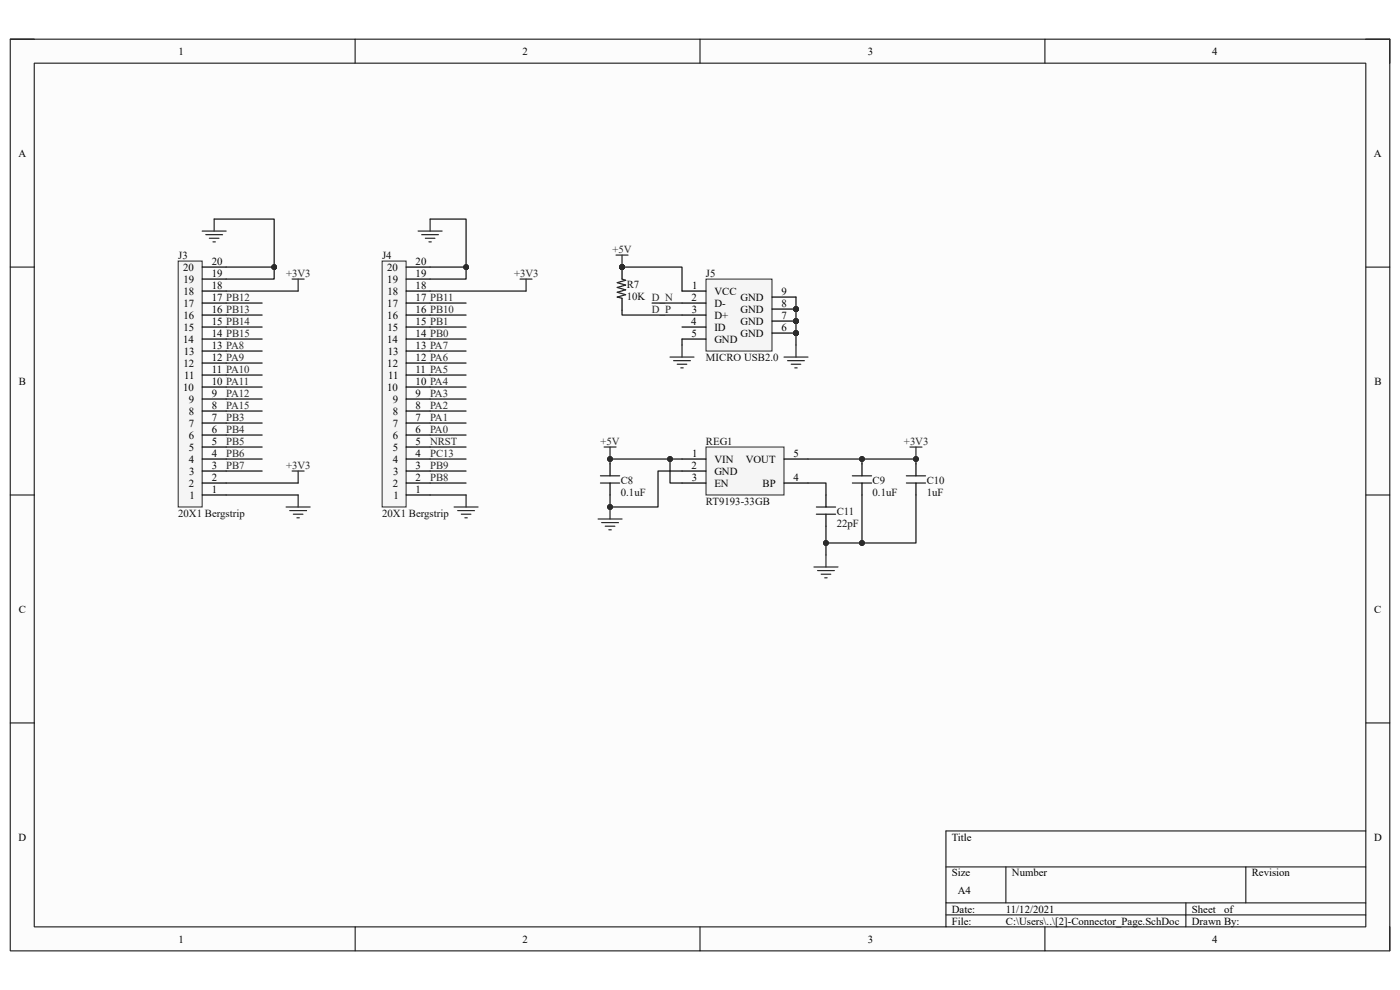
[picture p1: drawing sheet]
<svg xmlns="http://www.w3.org/2000/svg" width="297mm" height="210mm" viewBox="0 0 297 210" stroke-linecap="round" stroke-linejoin="round" font-family="sans-serif">
<path d="M2.2 8.3h292.7v193.4h-292.7z" fill-rule="evenodd" fill="#fcfcfc"/>
<path d="M2.2 8.3h292.7v193.4h-292.7z" fill="none" stroke="#000" stroke-width=".21"/>
<path d="M7.3 13.4h282.5v183.2h-282.5z" fill-rule="evenodd" fill="#fcfcfc"/>
<g fill="none" stroke="#000" stroke-width=".21">
<path d="M2.2 8.3h5.1M7.3 13.4h282.5v183.2h-282.5zM75.3 8.3v5.1M148.5 8.3v5.1M221.7 8.3v5.1M289.8 8.3h5.1v5.1M2.2 56.7h5.1M289.8 56.7h5.1M2.2 105h5.1M289.8 105h5.1M2.2 153.4h5.1M289.8 153.4h5.1"/>
<path d="M289.8 176.3h-89.1v20.3M75.3 196.6v5.1M148.5 196.6v5.1M200.7 183.9h89.1M200.7 191.5h89.1M200.7 194.1h89.1M213.4 183.9v7.6M221.7 196.6v5.1M251.6 191.5v5.1M264.3 183.9v7.6M294.9 196.6v5.1"/>
</g>
<path d="M37.8 55.4h5.1v52.2h-5.1z" fill-rule="evenodd" fill="#f5f5f5"/>
<path d="M37.8 55.4h5.1v52.2h-5.1z" fill="none" stroke="#262626" stroke-width=".21"/>
<g fill="none" stroke="#000" stroke-width=".25">
<path d="M42.9 59.2h5.1M42.9 56.7h5.1M42.9 79.6h5.1M42.9 77h5.1M42.9 74.5h5.1M42.9 71.9h5.1M42.9 69.4h5.1M42.9 66.8h5.1M42.9 64.3h5.1M42.9 61.7h5.1M42.9 99.9h5.1M42.9 97.4h5.1"/>
<path d="M42.9 94.8h5.1M42.9 92.3h5.1M42.9 89.7h5.1M42.9 87.2h5.1M42.9 84.6h5.1M42.9 82.1h5.1M42.9 105h5.1M42.9 102.5h5.1"/>
</g>
<path d="M81.1 55.4h5.1v52.2h-5.1z" fill-rule="evenodd" fill="#f5f5f5"/>
<path d="M81.1 55.4h5.1v52.2h-5.1z" fill="none" stroke="#262626" stroke-width=".21"/>
<g fill="none" stroke="#000" stroke-width=".25">
<path d="M86.2 59.2h5M86.2 56.7h5M86.2 79.6h5M86.2 77h5M86.2 74.5h5M86.2 71.9h5M86.2 69.4h5M86.2 66.8h5M86.2 64.3h5M86.2 61.7h5M86.2 99.9h5M86.2 97.4h5"/>
<path d="M86.2 94.8h5M86.2 92.3h5M86.2 89.7h5M86.2 87.2h5M86.2 84.7h5M86.2 82.1h5M86.2 105h5M86.2 102.5h5"/>
</g>
<g fill="none" stroke="#262626" stroke-width=".25">
<path d="M42.9 49h5.1M43.7 49.8h3.5M44.4 50.5h2.1M45.2 51.3h.5M45.4 46.5v2.5M62 59.2h2.5M63.2 59.2v2.5M88.7 49h5.1M89.5 49.8h3.5M90.2 50.5h2.1M91 51.3h.5M91.2 46.5v2.5"/>
<path d="M110.3 59.2h2.6M111.6 59.2v2.5M62 99.9h2.5M63.3 99.9v2.6M60.7 107.6h5.1M61.5 108.3h3.5M62.2 109.1h2.1M63 109.8h.5M63.3 105v2.6M96.3 107.6h5.1M97.1 108.3h3.6M97.9 109.1h2"/>
<path d="M98.6 109.8h.5M98.9 105v2.6"/>
</g>
<circle cx="168.9" cy="70.7" r=".51" fill="#0e0e0e"/>
<circle cx="168.9" cy="70.7" r=".51" fill="none" stroke="#0e0e0e" stroke-width=".21"/>
<circle cx="168.9" cy="68.1" r=".51" fill="#0e0e0e"/>
<circle cx="168.9" cy="68.1" r=".51" fill="none" stroke="#0e0e0e" stroke-width=".21"/>
<circle cx="168.9" cy="65.6" r=".51" fill="#0e0e0e"/>
<circle cx="168.9" cy="65.6" r=".51" fill="none" stroke="#0e0e0e" stroke-width=".21"/>
<path d="M149.8 59.2h14v15.3h-14z" fill-rule="evenodd" fill="#f5f5f5"/>
<path d="M149.8 59.2h14v15.3h-14z" fill="none" stroke="#262626" stroke-width=".21"/>
<path d="M144.7 61.7h5.1M144.7 64.3h5.1M144.7 66.8h5.1M144.7 69.4h5.1M144.7 71.9h5.1M163.8 70.7h5.1" fill="none" stroke="#000" stroke-width=".25"/>
<circle cx="168.9" cy="70.7" r=".51" fill="#0e0e0e"/>
<circle cx="168.9" cy="70.7" r=".51" fill="none" stroke="#0e0e0e" stroke-width=".21"/>
<path d="M163.8 68.1h5.1" fill="none" stroke="#000" stroke-width=".25"/>
<circle cx="168.9" cy="68.1" r=".51" fill="#0e0e0e"/>
<circle cx="168.9" cy="68.1" r=".51" fill="none" stroke="#0e0e0e" stroke-width=".21"/>
<path d="M163.8 65.6h5.1" fill="none" stroke="#000" stroke-width=".25"/>
<circle cx="168.9" cy="65.6" r=".51" fill="#0e0e0e"/>
<circle cx="168.9" cy="65.6" r=".51" fill="none" stroke="#0e0e0e" stroke-width=".21"/>
<path d="M163.8 63h5.1" fill="none" stroke="#000" stroke-width=".25"/>
<path d="M130.7 54.1h2.5M132 54.1v2.6" fill="none" stroke="#262626" stroke-width=".25"/>
<circle cx="132" cy="56.7" r=".51" fill="#0e0e0e"/>
<circle cx="132" cy="56.7" r=".51" fill="none" stroke="#0e0e0e" stroke-width=".21"/>
<path d="M142.1 75.7h5.1M142.9 76.5h3.6M143.7 77.3h2M144.4 78h.5M144.7 73.2v2.5M166.3 75.7h5.1M167.1 76.5h3.6M167.9 77.3h2M168.6 78h.5M168.9 73.2v2.5" fill="none" stroke="#262626" stroke-width=".25"/>
<path d="M149.8 94.8h16.5v10.2h-16.5z" fill-rule="evenodd" fill="#f5f5f5"/>
<path d="M149.8 94.8h16.5v10.2h-16.5z" fill="none" stroke="#262626" stroke-width=".21"/>
<path d="M129.4 98.4v2.5M144.7 97.4h5.1M144.7 99.9h5.1M166.3 97.4h5.1M129.4 102.5v2.5M144.7 102.5h5.1M166.3 102.5h5.1" fill="none" stroke="#000" stroke-width=".25"/>
<path d="M127.4 102.5h4.1M127.4 100.9h4.1" fill="none" stroke="#1c1c1c" stroke-width=".25"/>
<path d="M128.1 94.8h2.6M129.4 94.8v2.6" fill="none" stroke="#262626" stroke-width=".25"/>
<circle cx="129.4" cy="97.4" r=".51" fill="#0e0e0e"/>
<circle cx="129.4" cy="97.4" r=".51" fill="none" stroke="#0e0e0e" stroke-width=".21"/>
<path d="M126.9 110.1h5.1M127.6 110.9h3.6M128.4 111.6h2M129.2 112.4h.5M129.4 107.6v2.5" fill="none" stroke="#262626" stroke-width=".25"/>
<circle cx="129.4" cy="107.6" r=".51" fill="#0e0e0e"/>
<circle cx="129.4" cy="107.6" r=".51" fill="none" stroke="#0e0e0e" stroke-width=".21"/>
<path d="M173.2 109.1h4.1M173.2 107.6h4.1M180.8 102.5h4.1M180.8 100.9h4.1M192.3 102.5h4.1M192.3 100.9h4.1" fill="none" stroke="#1c1c1c" stroke-width=".25"/>
<path d="M182.9 98.4v2.5M194.3 98.4v2.5M175.2 105v2.6M175.2 109.1v2.5M182.9 102.5v2.5M194.3 102.5v2.5" fill="none" stroke="#000" stroke-width=".25"/>
<path d="M193.1 94.8h2.5M194.3 94.8v2.6M175.2 117.7v2.6M172.7 120.3h5.1M173.5 121h3.5M174.2 121.8h2.1M175 122.6h.5" fill="none" stroke="#262626" stroke-width=".25"/>
<circle cx="194.3" cy="97.4" r=".51" fill="#0e0e0e"/>
<circle cx="194.3" cy="97.4" r=".51" fill="none" stroke="#0e0e0e" stroke-width=".21"/>
<circle cx="132" cy="56.7" r=".51" fill="#0e0e0e"/>
<circle cx="132" cy="56.7" r=".51" fill="none" stroke="#0e0e0e" stroke-width=".21"/>
<path d="M132 56.7v2.5M132 63.3v2.5" fill="none" stroke="#000" stroke-width=".25"/>
<circle cx="132" cy="56.7" r=".51" fill="#0e0e0e"/>
<circle cx="132" cy="56.7" r=".51" fill="none" stroke="#0e0e0e" stroke-width=".21"/>
<path d="M132 59.2l.7 .3-1.8 .5 1.8 .5-1.8 .5 1.8 .5-1.8 .5 1.8 .5-1.8 .5 1.1 .3" fill="none" stroke="#1c1c1c" stroke-width=".25"/>
<g fill="none" stroke="#0e0e0e" stroke-width=".25">
<path d="M45.4 46.5h12.8v12.7h-10.2M48 64.3h7.6M48 66.8h7.6M48 69.4h7.6M48 71.9h7.6M48 74.5h7.6M48 77h7.6M48 79.6h7.6M48 61.7h15.2M91.2 64.3h7.7M91.2 66.8h7.7M91.2 69.4h7.7"/>
<path d="M91.2 71.9h7.7M91.2 74.5h7.7M91.2 77h7.7M91.2 79.6h7.7M48 82.1h7.6M48 84.6h7.6M48 87.2h7.6M48 89.7h7.6M48 92.3h7.6M48 94.8h7.6M48 97.4h7.6M48 99.9h7.6"/>
<path d="M91.2 82.1h7.7M91.2 84.7h7.7M91.2 87.2h7.7M91.2 89.7h7.7M91.2 92.3h7.7M91.2 94.8h7.7M91.2 97.4h7.7M91.2 99.9h7.7M48 102.5h15.3M48 105h15.3M91.2 102.5h7.7M91.2 105h7.7"/>
</g>
<circle cx="58.2" cy="56.7" r=".51" fill="#0e0e0e"/>
<circle cx="58.2" cy="56.7" r=".51" fill="none" stroke="#0e0e0e" stroke-width=".21"/>
<path d="M48 56.7h10.2" fill="none" stroke="#0e0e0e" stroke-width=".25"/>
<circle cx="58.2" cy="56.7" r=".51" fill="#0e0e0e"/>
<circle cx="58.2" cy="56.7" r=".51" fill="none" stroke="#0e0e0e" stroke-width=".21"/>
<path d="M91.2 46.5h7.7v10.2h-7.7M91.2 61.7h20.4" fill="none" stroke="#0e0e0e" stroke-width=".25"/>
<circle cx="98.9" cy="56.7" r=".51" fill="#0e0e0e"/>
<circle cx="98.9" cy="56.7" r=".51" fill="none" stroke="#0e0e0e" stroke-width=".21"/>
<path d="M98.9 56.7v2.5h-7.7" fill="none" stroke="#0e0e0e" stroke-width=".25"/>
<circle cx="98.9" cy="56.7" r=".51" fill="#0e0e0e"/>
<circle cx="98.9" cy="56.7" r=".51" fill="none" stroke="#0e0e0e" stroke-width=".21"/>
<path d="M168.9 63v10.2" fill="none" stroke="#0e0e0e" stroke-width=".25"/>
<circle cx="168.9" cy="65.6" r=".51" fill="#0e0e0e"/>
<circle cx="168.9" cy="65.6" r=".51" fill="none" stroke="#0e0e0e" stroke-width=".21"/>
<circle cx="168.9" cy="68.1" r=".51" fill="#0e0e0e"/>
<circle cx="168.9" cy="68.1" r=".51" fill="none" stroke="#0e0e0e" stroke-width=".21"/>
<circle cx="168.9" cy="70.7" r=".51" fill="#0e0e0e"/>
<circle cx="168.9" cy="70.7" r=".51" fill="none" stroke="#0e0e0e" stroke-width=".21"/>
<path d="M138.3 64.3h6.4M144.7 71.9v1.3M144.7 99.9h-5.1v7.7h-10.2v-2.6" fill="none" stroke="#0e0e0e" stroke-width=".25"/>
<circle cx="129.4" cy="107.6" r=".51" fill="#0e0e0e"/>
<circle cx="129.4" cy="107.6" r=".51" fill="none" stroke="#0e0e0e" stroke-width=".21"/>
<path d="M142.1 97.4v5.1h2.6" fill="none" stroke="#0e0e0e" stroke-width=".25"/>
<circle cx="142.1" cy="97.4" r=".51" fill="#0e0e0e"/>
<circle cx="142.1" cy="97.4" r=".51" fill="none" stroke="#0e0e0e" stroke-width=".21"/>
<path d="M171.4 102.5h3.8v2.5M175.2 111.6v6.1" fill="none" stroke="#0e0e0e" stroke-width=".25"/>
<circle cx="175.2" cy="115.2" r=".51" fill="#0e0e0e"/>
<circle cx="175.2" cy="115.2" r=".51" fill="none" stroke="#0e0e0e" stroke-width=".21"/>
<path d="M182.9 105v10.2h-7.7" fill="none" stroke="#0e0e0e" stroke-width=".25"/>
<circle cx="182.9" cy="115.2" r=".51" fill="#0e0e0e"/>
<circle cx="182.9" cy="115.2" r=".51" fill="none" stroke="#0e0e0e" stroke-width=".21"/>
<circle cx="175.2" cy="115.2" r=".51" fill="#0e0e0e"/>
<circle cx="175.2" cy="115.2" r=".51" fill="none" stroke="#0e0e0e" stroke-width=".21"/>
<path d="M194.3 105v10.2h-11.4" fill="none" stroke="#0e0e0e" stroke-width=".25"/>
<circle cx="182.9" cy="115.2" r=".51" fill="#0e0e0e"/>
<circle cx="182.9" cy="115.2" r=".51" fill="none" stroke="#0e0e0e" stroke-width=".21"/>
<path d="M171.4 97.4h22.9v1" fill="none" stroke="#0e0e0e" stroke-width=".25"/>
<circle cx="182.9" cy="97.4" r=".51" fill="#0e0e0e"/>
<circle cx="182.9" cy="97.4" r=".51" fill="none" stroke="#0e0e0e" stroke-width=".21"/>
<circle cx="194.3" cy="97.4" r=".51" fill="#0e0e0e"/>
<circle cx="194.3" cy="97.4" r=".51" fill="none" stroke="#0e0e0e" stroke-width=".21"/>
<path d="M182.9 97.4v1" fill="none" stroke="#0e0e0e" stroke-width=".25"/>
<circle cx="182.9" cy="97.4" r=".51" fill="#0e0e0e"/>
<circle cx="182.9" cy="97.4" r=".51" fill="none" stroke="#0e0e0e" stroke-width=".21"/>
<path d="M144.7 97.4h-15.3v1" fill="none" stroke="#0e0e0e" stroke-width=".25"/>
<circle cx="142.1" cy="97.4" r=".51" fill="#0e0e0e"/>
<circle cx="142.1" cy="97.4" r=".51" fill="none" stroke="#0e0e0e" stroke-width=".21"/>
<circle cx="129.4" cy="97.4" r=".51" fill="#0e0e0e"/>
<circle cx="129.4" cy="97.4" r=".51" fill="none" stroke="#0e0e0e" stroke-width=".21"/>
<path d="M132 56.7h12.7v5" fill="none" stroke="#0e0e0e" stroke-width=".25"/>
<circle cx="132" cy="56.7" r=".51" fill="#0e0e0e"/>
<circle cx="132" cy="56.7" r=".51" fill="none" stroke="#0e0e0e" stroke-width=".21"/>
<path d="M132 65.8v1h12.7" fill="none" stroke="#0e0e0e" stroke-width=".25"/>
<g font-size="2.3">
<text x="37.9" y="11.6">1</text>
<text x="110.9" y="11.6">2</text>
<text x="184.1" y="11.6">3</text>
<text x="257.2" y="11.6">4</text>
<text x="3.9" y="33.2">A</text>
<text x="291.5" y="33.2">A</text>
<text x="38.9" y="57.4">20</text>
<text x="38.9" y="59.9">19</text>
<text x="44.9" y="58.7">19</text>
<text x="44.9" y="56.1">20</text>
<text x="82.1" y="57.4">20</text>
<text x="82.2" y="59.9">19</text>
<text x="88.2" y="58.7">19</text>
<text x="88.2" y="56.1">20</text>
<text x="38.9" y="65.1">17</text>
<text x="38.9" y="62.5">18</text>
<text x="44.9" y="63.8">17 PB12</text>
<text x="44.9" y="61.3">18</text>
<text x="82.2" y="65.1">17</text>
<text x="82.2" y="62.5">18</text>
<text x="88.2" y="63.8">17 PB11</text>
<text x="88.2" y="61.3">18</text>
<text x="146.7" y="63.8">2</text>
<text x="146.9" y="61.3">1</text>
<text x="151.6" y="62.5">VCC</text>
<text x="151.6" y="65.1">D-</text>
<text x="157.1" y="63.8">GND</text>
<text x="165.8" y="65.1">8</text>
<text x="165.8" y="62.5">9</text>
<text x="38.9" y="67.6">16</text>
<text x="38.9" y="70.1">15</text>
<text x="44.9" y="71.4">14 PB15</text>
<text x="44.9" y="68.9">15 PB14</text>
<text x="44.9" y="66.3">16 PB13</text>
<text x="82.2" y="67.6">16</text>
<text x="82.2" y="70.1">15</text>
<text x="88.2" y="71.4">14 PB0</text>
<text x="88.2" y="68.9">15 PB1</text>
<text x="88.2" y="66.3">16 PB10</text>
<text x="146.6" y="68.9">4</text>
<text x="146.7" y="71.4">5</text>
<text x="146.8" y="66.3">3</text>
<text x="151.6" y="67.6">D+</text>
<text x="151.6" y="70.1">ID</text>
<text x="157.1" y="71.4">GND</text>
<text x="157.1" y="68.9">GND</text>
<text x="157.1" y="66.3">GND</text>
<text x="165.8" y="70.1">6</text>
<text x="165.8" y="67.6">7</text>
<text x="38.9" y="72.7">14</text>
<text x="38.9" y="77.8">12</text>
<text x="39" y="75.2">13</text>
<text x="44.9" y="76.5">12 PA9</text>
<text x="44.9" y="74">13 PA8</text>
<text x="82.1" y="72.7">14</text>
<text x="82.2" y="77.8">12</text>
<text x="82.3" y="75.2">13</text>
<text x="88.2" y="76.5">12 PA6</text>
<text x="88.2" y="74">13 PA7</text>
<text x="151.6" y="72.7">GND</text>
<text x="4" y="81.6">B</text>
<text x="38.9" y="82.9">10</text>
<text x="39.1" y="80.3">11</text>
<text x="44.9" y="81.6">10 PA11</text>
<text x="44.9" y="79">11 PA10</text>
<text x="82.1" y="82.9">10</text>
<text x="82.3" y="80.3">11</text>
<text x="88.2" y="81.6">10 PA4</text>
<text x="88.2" y="79">11 PA5</text>
<text x="291.6" y="81.6">B</text>
<text x="40" y="85.4">9</text>
<text x="40.1" y="88">8</text>
<text x="44.9" y="89.2">7</text>
<text x="44.9" y="86.7">8</text>
<text x="44.9" y="84.2">9</text>
<text x="83.3" y="85.4">9</text>
<text x="83.4" y="88">8</text>
<text x="88.2" y="89.2">7</text>
<text x="88.2" y="86.7">8</text>
<text x="88.2" y="84.2">9</text>
<text x="40" y="93">6</text>
<text x="40" y="90.5">7</text>
<text x="40.1" y="95.6">5</text>
<text x="44.9" y="94.3">5</text>
<text x="44.9" y="91.8">6</text>
<text x="83.3" y="93">6</text>
<text x="83.3" y="90.5">7</text>
<text x="83.4" y="95.6">5</text>
<text x="88.2" y="94.3">5</text>
<text x="88.2" y="91.8">6</text>
<text x="40" y="98.1">4</text>
<text x="40.1" y="100.7">3</text>
<text x="44.9" y="101.9">2</text>
<text x="44.9" y="99.4">3</text>
<text x="44.9" y="96.9">4</text>
<text x="83.3" y="98.1">4</text>
<text x="83.4" y="100.7">3</text>
<text x="88.2" y="101.9">2</text>
<text x="88.2" y="99.4">3</text>
<text x="88.2" y="96.9">4</text>
<text x="146.7" y="99.4">2</text>
<text x="146.8" y="101.9">3</text>
<text x="146.9" y="96.9">1</text>
<text x="151.6" y="98.1">VIN</text>
<text x="151.6" y="100.7">GND</text>
<text x="158.2" y="98.1">VOUT</text>
<text x="168.4" y="101.9">4</text>
<text x="168.4" y="96.9">5</text>
<text x="40" y="103.2">2</text>
<text x="40.2" y="105.8">1</text>
<text x="44.9" y="104.5">1</text>
<text x="83.3" y="103.2">2</text>
<text x="83.5" y="105.8">1</text>
<text x="88.2" y="104.5">1</text>
<text x="151.6" y="103.2">EN</text>
<text x="161.8" y="103.2">BP</text>
<text x="4" y="130">C</text>
<text x="291.5" y="130">C</text>
<text x="3.9" y="178.3">D</text>
<text x="201.9" y="178.3">Title</text>
<text x="291.5" y="178.3">D</text>
<text x="201.9" y="185.9">Size</text>
<text x="214.7" y="185.9">Number</text>
<text x="265.6" y="185.9">Revision</text>
<text x="203.2" y="189.7">A4</text>
<text x="201.9" y="193.6">Date:</text>
<text x="201.9" y="196.1">File:</text>
<text x="213.4" y="193.6">11/12/2021</text>
<text x="213.4" y="196.1">C:\Users\..\[2]-Connector_Page.SchDoc</text>
<text x="252.9" y="196.1">Drawn By:</text>
<text x="252.9" y="193.6">Sheet</text>
<text x="259.7" y="193.6">of</text>
<text x="37.9" y="199.9">1</text>
<text x="110.9" y="199.9">2</text>
<text x="184.1" y="199.9">3</text>
<text x="257.2" y="199.9">4</text>
</g>
<g font-size="2.3" fill="#262626">
<text x="129.9" y="53.6">+5V</text>
<text x="60.7" y="58.7">+3V3</text>
<text x="109.1" y="58.7">+3V3</text>
<text x="138.3" y="66.3">D_P</text>
<text x="48" y="89.2">PB3</text>
<text x="48" y="86.7">PA15</text>
<text x="48" y="84.2">PA12</text>
<text x="91.2" y="89.2">PA1</text>
<text x="91.2" y="86.7">PA2</text>
<text x="91.2" y="84.2">PA3</text>
<text x="48" y="94.3">PB5</text>
<text x="48" y="91.8">PB4</text>
<text x="91.2" y="94.3">NRST</text>
<text x="91.2" y="91.8">PA0</text>
<text x="127.4" y="94.3">+5V</text>
<text x="191.8" y="94.3">+3V3</text>
<text x="48" y="99.4">PB7</text>
<text x="48" y="96.9">PB6</text>
<text x="60.7" y="99.4">+3V3</text>
<text x="91.2" y="101.9">PB8</text>
<text x="91.2" y="99.4">PB9</text>
<text x="91.2" y="96.9">PC13</text>
</g>
<g font-size="2.3" fill="#0e0e0e">
<text x="37.8" y="54.9">J3</text>
<text x="81.1" y="54.9">J4</text>
<text x="149.8" y="58.7">J5</text>
<text x="133" y="61">R7</text>
<text x="133" y="63.5">10K D_N</text>
<text x="149.8" y="76.5">MICRO USB2.0</text>
<text x="149.8" y="94.3">REG1</text>
<text x="131.7" y="102.7">C8</text>
<text x="131.7" y="105.3">0.1uF</text>
<text x="149.8" y="107.1">RT9193-33GB</text>
<text x="185.1" y="102.7">C9</text>
<text x="185.1" y="105.3">0.1uF</text>
<text x="196.6" y="102.7">C10</text>
<text x="196.6" y="105.3">1uF</text>
<text x="37.8" y="109.6">20X1 Bergstrip</text>
<text x="81.1" y="109.6">20X1 Bergstrip</text>
<text x="177.5" y="109.3">C11</text>
<text x="177.5" y="111.9">22pF</text>
</g>
</svg>
